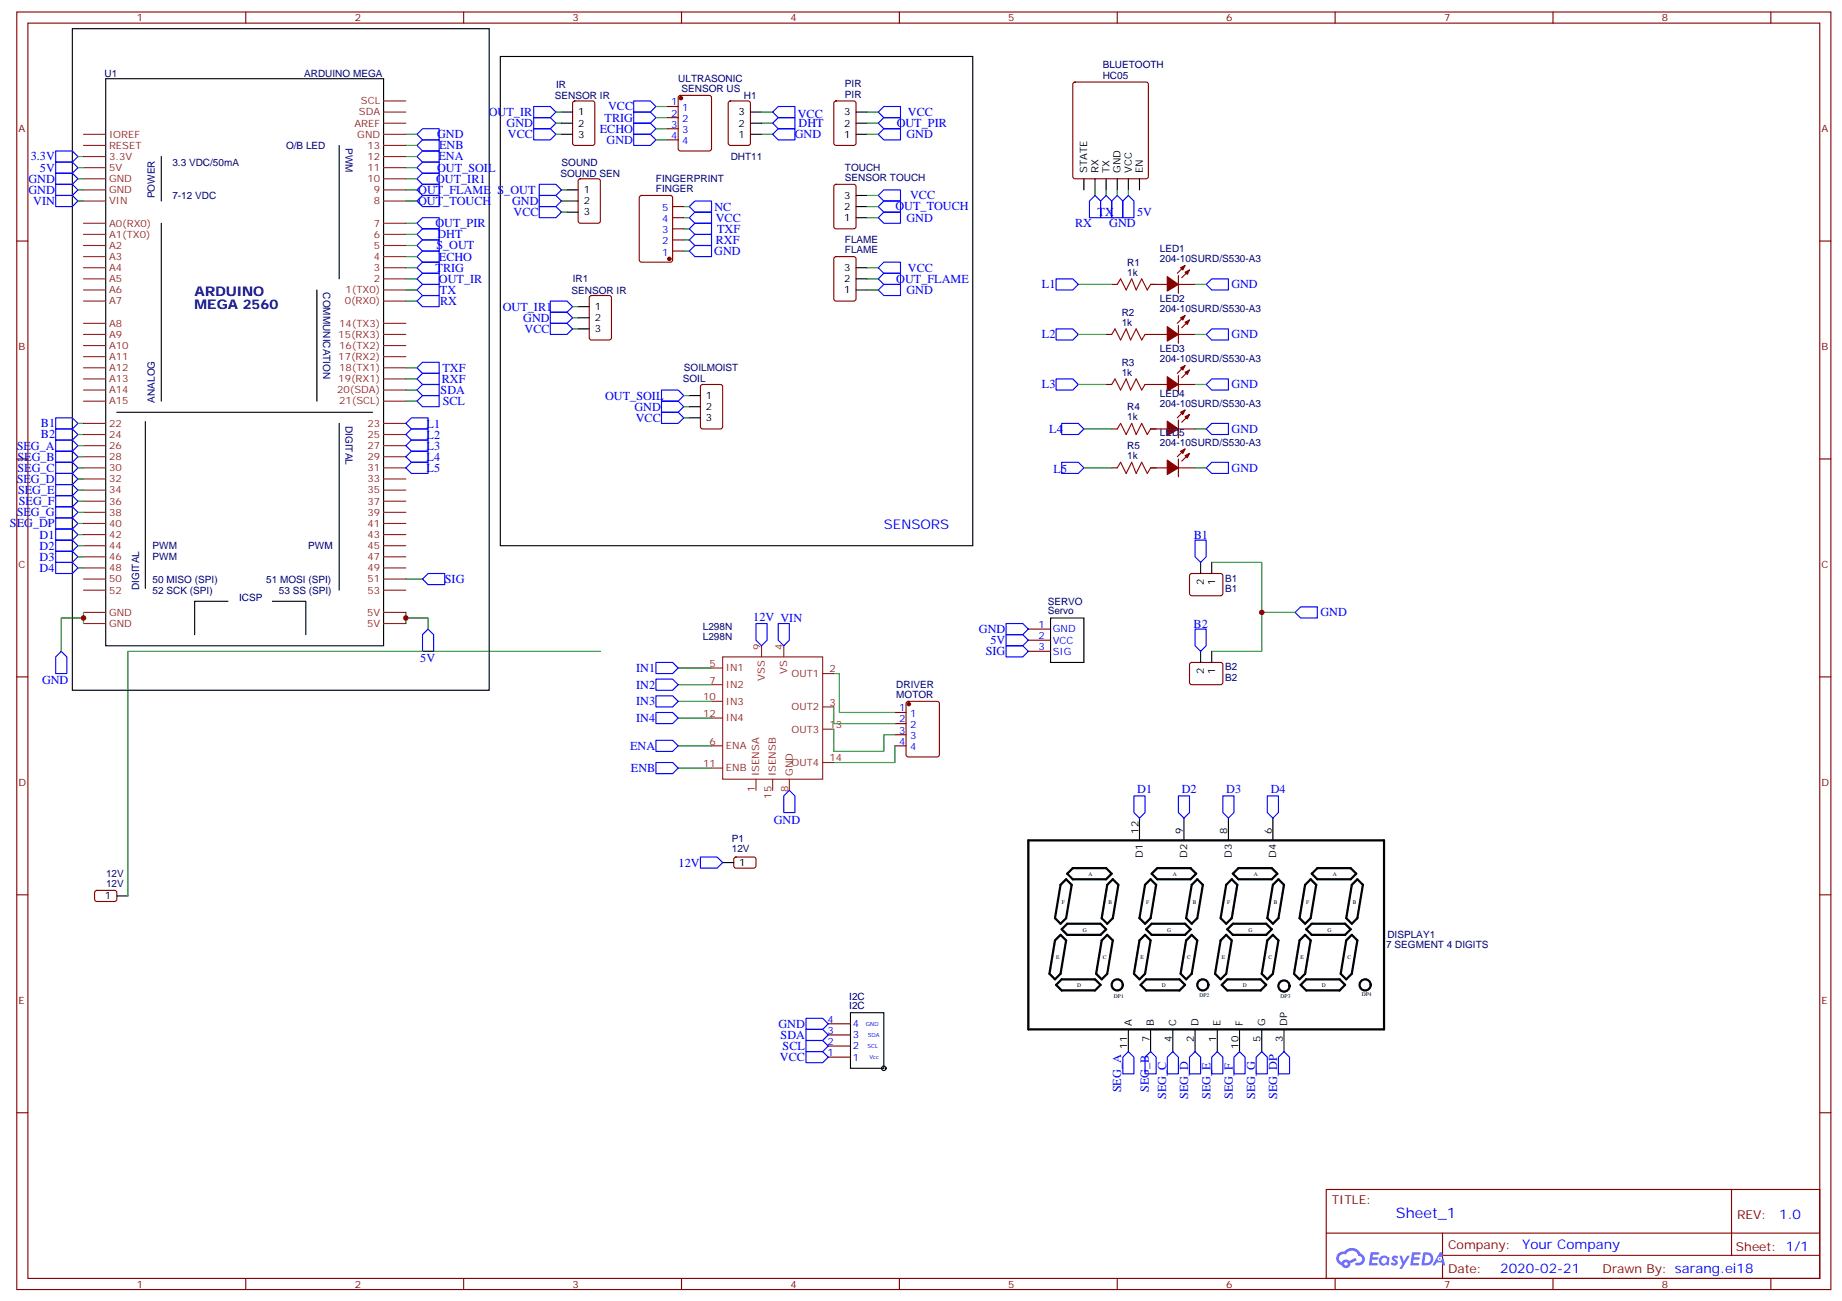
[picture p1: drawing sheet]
<svg xmlns="http://www.w3.org/2000/svg" width="585mm" height="413mm" viewBox="0 0 585 413" stroke-linecap="round" stroke-linejoin="round" font-family="sans-serif">
<path d="M23 9.1h132.3v209.9h-132.3zM158.8 17.9h149.9v155.2h-149.9z" fill="none" stroke="#000" stroke-width=".35"/>
<g fill="none" stroke="#870000" stroke-width=".35">
<path d="M5.3 3.8h575.8v405.4h-575.8zM8.9 7.3h568.6v398.3h-568.6zM78 3.8v3.5M147.1 3.8v3.5M216.3 3.8v3.5M285.4 3.8v3.5M354.6 3.8v3.5M423.7 3.8v3.5M492.9 3.8v3.5M562 3.8v3.5M5.3 76.5h3.6M577.5 76.5h3.6"/>
<path d="M5.3 145.6h3.6M577.5 145.6h3.6M5.3 214.8h3.6M577.5 214.8h3.6M5.3 283.9h3.6M577.5 283.9h3.6M5.3 353.1h3.6M577.5 353.1h3.6M420.9 377.4h156.6v28.2h-156.6zM549.5 377.4v20.9M420.9 391.2h156.5M457.8 398.3h119.6"/>
<path d="M457.8 391.2v14.2M78 405.6v3.6M147.1 405.6v3.6M216.3 405.6v3.6M285.4 405.6v3.6M354.6 405.6v3.6M423.7 405.6v3.6M492.9 405.6v3.6M562 405.6v3.6"/>
</g>
<g fill="#5487ff">
<path d="M442 398.6a1.22 1.22 0 0 1 1.7 .2l-.4 .6a.47 .47 0 0 0-.3-.4 .47 .47 0 0 0-.5 .2l.2 .2a1.14 1.14 0 0 1 .7 1.8 1.14 1.14 0 0 1-1.9 0l-.2-.2 .5-.6 .7 .5a.29 .29 0 0 0 .4-.3 .29 .29 0 0 0-.3-.3 1.04 1.04 0 0 1-.6-1.7z"/>
<path d="M435 397.3h2.4l.3 .2-.1 .5-1.9 .1-.1 .8h1.5l.4 .4-.4 .4h-1.6l-.2 1.1h1.8l.1 .3-.1 .3-2.7 .1z"/>
<path d="M448.2 397.3l2.6 .2-.1 .5-1.8 .1-.1 .8h1.5l.3 .4-.4 .4h-1.6l-.1 1.1h1.7l.2 .3-.2 .3-2.6 .1z"/>
<path d="M456.9 397.3h.7l.3 1.3-.6 .3a.69 .69 0 0 0-1 .3 .69 .69 0 0 0 .5 .9 .69 .69 0 0 0 .8-.6l.5-.2 .6 2.2h-.8l-.2-.9h-1.8l-.4 .9h-.9z"/>
<path d="M444.1 398.4h.8l.6 1.8 1.1-1.8h.9l-2.5 4.2h-.9l.9-1.5z"/>
<path d="M451.7 397.3l-.6 4.2h1.3a2.11 2.11 0 0 0 2.5-2.1 2.11 2.11 0 0 0-2.5-2.1zM452.4 398.1a1.43 1.43 0 0 1 1.6 1.6 1.43 1.43 0 0 1-2 1.1z"/>
<path d="M438 399a1.54 1.54 0 0 0-.1 2.1 1.54 1.54 0 0 0 2.2 .1l.6 .3 .3-2.3-.6-.3a1.49 1.49 0 0 0-2.4 .1zM438.3 400a.94 .94 0 0 1 1.8 0 .94 .94 0 0 1-1.8 0z"/>
<path d="M424.7 397.7a2.18 2.18 0 0 0 1.1 3.7 1.44 1.44 0 0 0 1.6 .9 1.44 1.44 0 0 0 1.2-1.4l2-1-.5-.8-1.9 1a1.47 1.47 0 0 0-2.4 .4 1.39 1.39 0 0 1-.7-1.9 1.39 1.39 0 0 1 2-.5 2.12 2.12 0 0 1 2.2-1.3 2.12 2.12 0 0 1 1.9 1.7 1.14 1.14 0 0 1 1.1 1.4 1.14 1.14 0 0 1-1.7 .7 .43 .43 0 0 0-.5 .4 .43 .43 0 0 0 .4 .5 1.98 1.98 0 0 0 2.5-1.2 1.98 1.98 0 0 0-1.2-2.6 3.1 3.1 0 0 0-5.3-.6l-.9 .1zM426.6 401a.55 .55 0 0 1 1.1 0 .55 .55 0 0 1-1.1 0z"/>
<circle cx="456.9" cy="399.4" r=".26"/>
</g>
<g fill="none" stroke="#000" stroke-width=".35">
<path d="M33.5 25h88.2v179.9h-88.2zM178.2 35.6h3.5M178.2 39.1h3.5M238.2 35.6h3.5M238.2 39.1h3.5M271.7 35.6h3.5M271.7 39.1h3.5M51.2 49.7v14.1M107.6 46.1v42.4M178.2 42.6h3.5M238.2 42.6h3.5M271.7 42.6h3.5"/>
<path d="M344 56.7v3.6M347.5 56.7v3.6M351 56.7v3.6M354.6 56.7v3.6M358.1 56.7v3.6M361.6 56.7v3.6M51.2 70.8v56.5M180 67.3h3.5M180 60.3h3.5M180 63.8h3.5M271.7 62h3.5M271.7 69.1h3.5"/>
<path d="M271.7 65.5h3.5M100.6 92v35.3M183.5 97.3h3.5M271.7 84.9h3.5M271.7 92h3.5M271.7 88.5h3.5M183.5 104.4h3.5M183.5 100.8h3.5M37.1 130.8h81.1M46.1 133.8v52.9M107.6 134.3v53M218.8 132.6h3.5"/>
<path d="M218.8 125.5h3.5M218.8 129h3.5M381 178.4v3.6M384.6 178.4v3.6M72.4 190.8h-10.6v10.6M86.5 190.8h10.5v10.6M333.4 196.1h10.6v14.1h-10.6zM381 206.7v3.5M384.6 206.7v3.5M361.6 259.6v7M375.7 259.6v7M389.9 259.6v7"/>
<path d="M404 259.6v7M229.3 273.7h3.6M37.1 284.3h3.5M269.9 321.3h10.6v17.6h-10.6zM358.1 326.6v7.1M365.2 326.6v7.1M372.2 326.6v7.1M379.3 326.6v7.1M386.3 326.6v7.1M393.4 326.6v7.1M400.4 326.6v7.1M407.5 326.6v7.1"/>
<circle cx="280.5" cy="338.9" r=".71"/>
</g>
<g fill="none" stroke="#8c2424" stroke-width=".35">
<path d="M121.7 39.1h7.1M121.7 35.6h7.1M121.7 32h7.1M26.5 53.2h7M26.5 46.1h7M26.5 56.7h7M26.5 49.7h7M26.5 42.6h7M121.7 53.2h7.1M121.7 46.1h7.1M121.7 56.7h7.1M121.7 49.7h7.1"/>
<path d="M121.7 42.6h7.1M26.5 70.8h7M26.5 74.4h7M26.5 77.9h7M26.5 63.8h7M26.5 60.3h7M121.7 70.8h7.1M121.7 74.4h7.1M121.7 77.9h7.1M121.7 63.8h7.1M121.7 60.3h7.1M26.5 81.4h7"/>
<path d="M26.5 84.9h7M26.5 88.5h7M26.5 92h7M26.5 95.5h7M121.7 81.4h7.1M121.7 84.9h7.1M121.7 88.5h7.1M121.7 92h7.1M121.7 95.5h7.1M26.5 102.6h7M26.5 106.1h7M26.5 109.6h7"/>
<path d="M26.5 113.2h7M26.5 116.7h7M121.7 102.6h7.1M121.7 106.1h7.1M121.7 109.6h7.1M121.7 113.2h7.1M121.7 116.7h7.1M26.5 120.2h7M26.5 123.8h7M26.5 127.3h7M26.5 134.3h7M26.5 137.9h7"/>
<path d="M121.7 120.2h7.1M121.7 123.8h7.1M121.7 127.3h7.1M121.7 134.3h7.1M121.7 137.9h7.1M26.5 141.4h7M26.5 144.9h7M26.5 148.4h7M26.5 152h7M26.5 155.5h7M26.5 159h7M121.7 141.4h7.1"/>
<path d="M121.7 144.9h7.1M121.7 148.4h7.1M121.7 152h7.1M121.7 155.5h7.1M121.7 159h7.1M26.5 162.6h7M26.5 166.1h7M26.5 169.6h7M26.5 173.1h7M26.5 176.7h7M121.7 162.6h7.1M121.7 166.1h7.1"/>
<path d="M121.7 169.6h7.1M121.7 173.1h7.1M121.7 176.7h7.1M26.5 194.3h7M26.5 180.2h7M26.5 197.8h7M26.5 187.3h7M26.5 183.7h7M121.7 194.3h7.1M121.7 180.2h7.1M121.7 197.8h7.1M121.7 187.3h7.1"/>
<path d="M121.7 183.7h7.1M225.8 211.9h3.5M225.8 217.2h3.5M229.3 208.4h31.8v38.8h-31.8zM241.7 204.9v3.5M248.7 204.9v3.5M261.1 213.7h3.5M225.8 236.6h3.5M225.8 222.5h3.5M225.8 227.8h3.5M261.1 224.3h3.5M261.1 231.4h3.5"/>
<path d="M225.8 243.7h3.5M239.9 247.2v3.6M245.2 247.2v3.6M250.5 247.2v3.6M261.1 241.9h3.5"/>
</g>
<g fill="none" stroke="#870000" stroke-width=".35">
<path d="M182 32.2l.4-.2h5.7l.6 .5 .1 12.9-.5 .7h-5.9l-.6-.4-.1-13zM211.7 33.8h3.5M211.7 37.3h3.5M215.5 30.5l.4-.2h9.2l.7 .4v16.5l-.4 .7h-9.5l-.6-.5-.1-16.4zM231.3 32.2l.5-.2h5.7l.6 .5 .1 12.9-.5 .7h-5.9l-.6-.4-.1-13zM264.9 32.2l.4-.2h5.7l.6 .5 .1 12.9-.5 .7h-5.9l-.6-.4-.1-13zM340.7 26.2l.5-.2h22.5l.5 .2 .3 .5v29.3l-.3 .5-.5 .2h-22.5l-.5-.2-.2-.5v-29.3zM183.7 56.9l.5-.2h5.6l.7 .5v12.9l-.4 .7h-5.9l-.7-.4v-13zM211.7 40.9h3.5M211.7 44.4h3.5M264.9 58.7l.4-.2h5.7l.6 .4 .1 13-.5 .6-5.9 .1-.6-.5-.1-12.9zM203.1 62.2l.5-.2h9.2l.6 .4 .1 20.1-.5 .6-9.4 .1-.7-.5v-20z"/>
<path d="M213.5 79.7h3.5M213.5 76.1h3.5M213.5 72.6h3.5M213.5 69.1h3.5M213.5 65.5h3.5M187.2 94l.5-.2h5.7l.6 .4 .1 13-.5 .6-5.9 .1-.6-.5-.1-12.9zM264.9 81.6l.4-.2h5.7l.6 .5 .1 12.9-.5 .7h-5.9l-.6-.4-.1-13zM352.8 90.2h1.8M365.2 90.2h5.3M374 87.4v5.7M374 90.2h5.3M376.1 84.2l-2.5 2.5"/>
<path d="M377.5 85.7l-2.5 2.4M351 106.1h1.8M363.4 106.1h7.1M374 103.3v5.6M374 119.2v5.6M374 106.1h5.3M376.1 100.1l-2.5 2.5M376.1 116l-2.5 2.5M377.5 101.5l-2.5 2.5M377.5 117.4l-2.5 2.5M222.5 122.2l.5-.2h5.6l.7 .4v13l-.4 .6-5.9 .1-.7-.5v-12.9zM351 122h1.8"/>
<path d="M352.8 136.1h1.8M363.4 122h7.1M365.2 136.1h5.3M374 133.3v5.6M374 122h5.3M374 136.1h5.3M376.1 130.1l-2.5 2.5M377.5 131.5l-2.5 2.5M352.8 148.4h1.8M365.2 148.4h5.3M374 145.6v5.7M374 148.4h5.3"/>
<path d="M376.1 142.5l-2.5 2.4M377.5 143.9l-2.5 2.4M326.4 199.6h7M377.7 182.2l.5-.2h9.5l.4 .7-.1 5.9-.6 .4h-9.5l-.4-.7v-5.6zM326.4 203.1h7M326.4 206.7h7M377.7 210.4l.5-.2h9.5l.4 .7-.1 5.9-.6 .4h-9.5l-.4-.7v-5.6zM284 226.1h3.5M284 229.6h3.5M284 233.1h3.5M284 236.6h3.5M287.8 222.7l.5-.2h9.1l.7 .5v16.5l-.4 .6-9.4 .1-.7-.5-.1-16.5z"/>
<path d="M233.1 272.1l.5-.2 5.9 .1 .4 .6v2.4l-.7 .4h-5.9l-.4-.7v-2.1zM30.3 282.7l.4-.2 5.9 .1 .5 .6-.1 2.4-.6 .4h-5.9l-.5-.7v-2.1zM262.9 335.4h7M262.9 331.9h7M262.9 328.4h7M262.9 324.8h7"/>
</g>
<g fill="#870000" stroke="#870000" stroke-width=".35">
<path d="M376.1 86.4l1.4-.7-.7 1.4z"/>
<path d="M374.7 84.9l1.4-.7-.7 1.5z"/>
<path d="M370.5 87.8l3.5 2.4-3.5 2.2z"/>
<path d="M376.1 102.2l1.4-.7-.7 1.4z"/>
<path d="M374.7 100.8l1.4-.7-.7 1.4z"/>
<path d="M370.5 103.6l3.5 2.5-3.5 2.1z"/>
<path d="M376.1 118.1l1.4-.7-.7 1.4z"/>
<path d="M374.7 116.7l1.4-.7-.7 1.4z"/>
<path d="M370.5 119.5l3.5 2.5-3.5 2.1z"/>
<path d="M376.1 132.2l1.4-.7-.7 1.4z"/>
<path d="M374.7 130.8l1.4-.7-.7 1.4z"/>
<path d="M370.5 133.6l3.5 2.5-3.5 2.1z"/>
<path d="M376.1 144.6l1.4-.7-.7 1.4z"/>
<path d="M374.7 143.2l1.4-.7-.7 1.4z"/>
<path d="M370.5 146l3.5 2.4-3.5 2.2z"/>
<circle cx="216.1" cy="31.2" r=".53"/>
<circle cx="212.4" cy="82.1" r=".53"/>
<circle cx="288.4" cy="223.4" r=".53"/>
</g>
<path d="M354.6 90.2l1-1.7 1.8 3.5 1.8-3.5 1.4 3.5 1.7-3.5 1.8 3.5 1.1-1.8M352.8 106.1l1.1-1.7 1.7 3.5 1.8-3.5 1.4 3.5 1.8-3.5 1.7 3.5 1.1-1.8M352.8 122l1.1-1.8 1.7 3.6 1.8-3.6 1.4 3.6 1.8-3.6 1.7 3.6 1.1-1.8M354.6 136.1l1-1.8 1.8 3.6 1.8-3.6 1.4 3.6 1.7-3.6 1.8 3.6 1.1-1.8M354.6 148.4l1-1.7 1.8 3.5 1.8-3.5 1.4 3.5 1.7-3.5 1.8 3.5 1.1-1.8" fill="none" stroke="#a10000" stroke-width=".35"/>
<path d="M439.2 266.6v60zM326.4 266.6h112.8zM326.4 266.6v60zM326.4 326.6h112.8z" fill="#000" stroke="#000" stroke-width=".71"/>
<g fill="none" stroke="#000" stroke-width=".71">
<path d="M338.3 279l1.8 1.7-1.8 10.6-1.7 1.8-1.8-1.8 1.8-10.6zM338.7 277.2l1.8-1.8h10.5l1.8 1.8-1.8 1.8h-10.5zM353.2 279l1.7 1.7-1.7 10.6-1.8 1.8-1.8-1.8 1.8-10.6zM365.2 279l1.7 1.7-1.7 10.6-1.8 1.8-1.8-1.8 1.8-10.6zM365.5 277.2l1.8-1.8h10.6l1.7 1.8-1.7 1.8h-10.6zM380 279l1.7 1.7-1.7 10.6-1.8 1.8-1.8-1.8 1.8-10.6zM390.9 279l1.8 1.7-1.8 10.6-1.8 1.8-1.7-1.8 1.7-10.6zM391.3 277.2l1.7-1.8h10.6l1.8 1.8-1.8 1.8h-10.6zM405.7 279l1.8 1.7-1.8 10.6-1.7 1.8-1.8-1.8 1.8-10.6zM416 279l1.7 1.7-1.7 10.6-1.8 1.8-1.8-1.8 1.8-10.6zM416.3 277.2l1.8-1.8h10.6l1.7 1.8-1.7 1.8h-10.6zM430.8 279l1.7 1.7-1.7 10.6-1.8 1.8-1.8-1.8 1.8-10.6z"/>
<path d="M336.6 296.6l1.7 1.8-1.7 10.6-1.8 1.7-1.7-1.7 1.7-10.6zM336.9 294.9l1.8-1.8h10.6l1.7 1.8-1.7 1.7h-10.6zM351.4 296.6l1.8 1.8-1.8 10.6-1.8 1.7-1.7-1.7 1.7-10.6zM363.4 296.6l1.8 1.8-1.8 10.6-1.8 1.7-1.7-1.7 1.7-10.6zM363.7 294.9l1.8-1.8h10.6l1.8 1.8-1.8 1.7h-10.6zM378.2 296.6l1.8 1.8-1.8 10.6-1.8 1.7-1.7-1.7 1.7-10.6zM389.1 296.6l1.8 1.8-1.8 10.6-1.7 1.7-1.8-1.7 1.8-10.6zM389.5 294.9l1.8-1.8h10.5l1.8 1.8-1.8 1.7h-10.5zM404 296.6l1.7 1.8-1.7 10.6-1.8 1.7-1.8-1.7 1.8-10.6zM414.2 296.6l1.8 1.8-1.8 10.6-1.8 1.7-1.7-1.7 1.7-10.6zM414.5 294.9l1.8-1.8h10.6l1.8 1.8-1.8 1.7h-10.6zM429 296.6l1.8 1.8-1.8 10.6-1.8 1.7-1.7-1.7 1.7-10.6z"/>
<path d="M335.2 312.5l1.7-1.8h10.6l1.8 1.8-1.8 1.8h-10.6zM362 312.5l1.7-1.8h10.6l1.8 1.8-1.8 1.8h-10.6zM389.5 310.7h10.6l1.7 1.8-1.7 1.8h-10.6l-1.8-1.8zM414.5 310.7h10.6l1.8 1.8-1.8 1.8h-10.6l-1.7-1.8z"/>
<circle cx="354.6" cy="312.5" r="1.76"/>
<circle cx="381.7" cy="312.5" r="1.76"/>
<circle cx="407.5" cy="312.8" r="1.76"/>
<circle cx="433.2" cy="312.5" r="1.76"/>
</g>
<g fill="none" stroke="#00f" stroke-width=".35">
<path d="M169.4 33.8h5.3l1.7 1.8-1.7 1.7h-5.3zM169.4 37.3h5.3l1.7 1.8-1.7 1.8h-5.3zM201.1 32h5.3l1.8 1.8-1.8 1.8h-5.3zM201.1 35.6h5.3l1.8 1.7-1.8 1.8h-5.3zM201.1 39.1h5.3l1.8 1.8-1.8 1.7h-5.3zM245.2 35.6l1.8-1.8h5.3v3.5h-5.3zM245.2 39.1l1.8-1.8h5.3v3.6h-5.3zM280.5 33.8h5.3v3.5h-5.3l-1.8-1.7zM280.5 37.3h5.3v3.6h-5.3l-1.8-1.8zM17.7 51.4h5.3l1.7 1.8-1.7 1.8h-5.3zM17.7 55h5.3l1.7 1.7-1.7 1.8h-5.3zM17.7 58.5h5.3l1.7 1.8-1.7 1.7h-5.3z"/>
<path d="M17.7 47.9h5.3l1.7 1.8-1.7 1.7h-5.3zM132.3 49.7l1.8-1.8h5.3v3.5h-5.3zM134.1 58.5h5.3v3.5h-5.3l-1.8-1.7zM134.1 55h5.3v3.5h-5.3l-1.8-1.8zM134.1 51.4h5.3v3.6h-5.3l-1.8-1.8zM134.1 44.4h5.3v3.5h-5.3l-1.8-1.8zM134.1 40.9h5.3v3.5h-5.3l-1.8-1.8zM169.4 40.9h5.3l1.7 1.7-1.7 1.8h-5.3zM171.1 58.5h5.3l1.8 1.8-1.8 1.7h-5.3zM201.1 42.6h5.3l1.8 1.8-1.8 1.7h-5.3zM245.2 42.6l1.8-1.7h5.3v3.5h-5.3zM280.5 40.9h5.3v3.5h-5.3l-1.8-1.8z"/>
<path d="M17.7 62h5.3l1.7 1.8-1.7 1.7h-5.3zM132.3 74.4l1.8-1.8h5.3v3.5h-5.3zM132.3 70.8l1.8-1.7h5.3v3.5h-5.3zM132.3 63.8l1.8-1.8h5.3v3.5h-5.3zM134.1 79.7h5.3v3.5h-5.3l-1.8-1.8zM134.1 76.1h5.3v3.6h-5.3l-1.8-1.8zM171.1 65.5h5.3l1.8 1.8-1.8 1.8h-5.3zM171.1 62h5.3l1.8 1.8-1.8 1.7h-5.3zM218.8 65.5l1.7-1.7h5.3v3.5h-5.3zM218.8 72.6l1.7-1.8h5.3v3.6h-5.3zM218.8 79.7l1.7-1.8h5.3v3.5h-5.3zM220.5 67.3h5.3v3.5h-5.3l-1.7-1.7z"/>
<path d="M220.5 74.4h5.3v3.5h-5.3l-1.7-1.8zM280.5 67.3h5.3v3.5h-5.3l-1.8-1.7zM280.5 63.8h5.3v3.5h-5.3l-1.8-1.8zM280.5 60.3h5.3v3.5h-5.3l-1.8-1.8zM347.5 62l1.8 1.8v5.3h-3.5v-5.3zM351 62l1.8 1.8v5.3h-3.5v-5.3zM354.6 62l1.7 1.8v5.3h-3.5v-5.3zM356.3 63.8l1.8-1.8 1.8 1.8v5.3h-3.6zM134.1 93.8h5.3v3.5h-5.3l-1.8-1.8zM134.1 90.2h5.3v3.6h-5.3l-1.8-1.8zM134.1 86.7h5.3v3.5h-5.3l-1.8-1.7zM134.1 83.2h5.3v3.5h-5.3l-1.8-1.8z"/>
<path d="M174.7 99.1h5.3l1.7 1.7-1.7 1.8h-5.3zM174.7 95.5h5.3l1.7 1.8-1.7 1.8h-5.3zM280.5 83.2h5.3v3.5h-5.3l-1.8-1.8zM280.5 86.7h5.3v3.5h-5.3l-1.8-1.7zM280.5 90.2h5.3v3.6h-5.3l-1.8-1.8zM335.2 88.5h5.3l1.7 1.7-1.7 1.8h-5.3zM382.8 90.2l1.8-1.7h5.3v3.5h-5.3zM134.1 118.5h5.3v3.5h-5.3l-1.8-1.8zM134.1 114.9h5.3v3.6h-5.3l-1.8-1.8zM174.7 102.6h5.3l1.7 1.8-1.7 1.7h-5.3zM335.2 104.4h5.3l1.7 1.7-1.7 1.8h-5.3zM382.8 106.1l1.8-1.7h5.3v3.5h-5.3z"/>
<path d="M17.7 132.6h5.3l1.7 1.7-1.7 1.8h-5.3zM17.7 136.1h5.3l1.7 1.8-1.7 1.7h-5.3zM17.7 139.6h5.3l1.7 1.8-1.7 1.8h-5.3zM128.8 134.3l1.8-1.7h5.3v3.5h-5.3zM128.8 137.9l1.8-1.8h5.3v3.5h-5.3zM132.3 123.8l1.8-1.8h5.3v3.5h-5.3zM134.1 125.5h5.3v3.5h-5.3l-1.8-1.7zM209.9 123.8h5.3l1.8 1.7-1.8 1.8h-5.3zM209.9 127.3h5.3l1.8 1.7-1.8 1.8h-5.3zM209.9 130.8h5.3l1.8 1.8-1.8 1.7h-5.3zM335.2 120.2h5.3l1.7 1.8-1.7 1.8h-5.3zM336.9 134.3h5.3l1.8 1.8-1.8 1.8h-5.3z"/>
<path d="M382.8 122l1.8-1.8h5.3v3.6h-5.3zM382.8 136.1l1.8-1.8h5.3v3.6h-5.3zM17.7 143.2h5.3l1.7 1.7-1.7 1.8h-5.3zM17.7 146.7h5.3l1.7 1.7-1.7 1.8h-5.3zM17.7 150.2h5.3l1.7 1.8-1.7 1.7h-5.3zM17.7 153.7h5.3l1.7 1.8-1.7 1.8h-5.3zM17.7 157.3h5.3l1.7 1.7-1.7 1.8h-5.3zM128.8 141.4l1.8-1.8h5.3v3.6h-5.3zM128.8 144.9l1.8-1.7h5.3v3.5h-5.3zM130.6 146.7h5.3v3.5h-5.3l-1.8-1.8zM336.9 146.7h5.3l1.8 1.7-1.8 1.8h-5.3zM382.8 148.4l1.8-1.7h5.3v3.5h-5.3z"/>
<path d="M17.7 160.8h5.3l1.7 1.8-1.7 1.7h-5.3zM17.7 164.3h5.3l1.7 1.8-1.7 1.8h-5.3zM17.7 167.9h5.3l1.7 1.7-1.7 1.8h-5.3zM17.7 171.4h5.3l1.7 1.7-1.7 1.8h-5.3zM17.7 174.9h5.3l1.7 1.8-1.7 1.7h-5.3zM17.7 178.4h5.3l1.7 1.8-1.7 1.8h-5.3zM379.3 171.4h3.5v5.3l-1.8 1.7-1.7-1.7zM134.1 183.7l1.8-1.7h5.2v3.5h-5.2zM135.9 199.6l1.7 1.8v5.3h-3.5v-5.3zM239.9 197.8h3.6v5.3l-1.8 1.8-1.8-1.8zM247 197.8h3.5v5.3l-1.8 1.8-1.7-1.8zM319.3 197.8h5.3l1.8 1.8-1.8 1.8h-5.3z"/>
<path d="M379.3 199.6h3.5v5.3l-1.8 1.8-1.7-1.8zM411 194.3l1.8-1.8h5.3v3.6h-5.3zM19.4 206.7l1.8 1.7v5.3h-3.5v-5.3zM208.2 210.2h5.3l1.7 1.7-1.7 1.8h-5.3zM208.2 215.5h5.3l1.7 1.7-1.7 1.8h-5.3zM319.3 201.4h5.3l1.8 1.7-1.8 1.8h-5.3zM319.3 204.9h5.3l1.8 1.8-1.8 1.7h-5.3zM208.2 220.8h5.3l1.7 1.7-1.7 1.8h-5.3zM208.2 226.1h5.3l1.7 1.7-1.7 1.8h-5.3zM208.2 234.9h5.3l1.7 1.7-1.7 1.8h-5.3zM208.2 241.9h5.3l1.7 1.8-1.7 1.8h-5.3zM250.5 250.8l1.8 1.7v5.3h-3.6v-5.3z"/>
<path d="M359.9 252.5h3.5v5.3l-1.8 1.8-1.7-1.8zM374 252.5h3.5v5.3l-1.8 1.8-1.7-1.8zM388.1 252.5h3.5v5.3l-1.7 1.8-1.8-1.8zM402.2 252.5h3.5v5.3l-1.7 1.8-1.8-1.8zM222.3 271.9h5.3l1.7 1.8-1.7 1.7h-5.3zM255.8 323.1h5.3l1.8 1.7-1.8 1.8h-5.3zM255.8 326.6h5.3l1.8 1.8-1.8 1.7h-5.3zM255.8 330.1h5.3l1.8 1.8-1.8 1.8h-5.3zM255.8 333.7h5.3l1.8 1.7-1.8 1.8h-5.3zM356.3 335.4l1.8-1.7 1.8 1.7v5.3h-3.6zM365.2 333.7l1.7 1.7v5.3h-3.5v-5.3zM370.5 335.4l1.7-1.7 1.8 1.7v5.3h-3.5z"/>
<path d="M379.3 333.7l1.7 1.7v5.3h-3.5v-5.3zM386.3 333.7l1.8 1.7v5.3h-3.5v-5.3zM391.6 335.4l1.8-1.7 1.7 1.7v5.3h-3.5zM400.4 333.7l1.8 1.7v5.3h-3.5v-5.3zM407.5 333.7l1.8 1.7v5.3h-3.6v-5.3z"/>
</g>
<g fill="none" stroke="#008700" stroke-width=".35">
<path d="M176.4 35.6h1.8M176.4 39.1h1.8M208.2 33.8h3.5M208.2 37.3h3.5M241.7 35.6h3.5M241.7 39.1h3.5M275.2 35.6h3.5M275.2 39.1h3.5M24.7 56.7h1.8M24.7 53.2h1.8M24.7 49.7h1.8M128.8 56.7h3.5"/>
<path d="M128.8 53.2h3.5M128.8 49.7h3.5M128.8 46.1h3.5M128.8 42.6h3.5M176.4 42.6h1.8M208.2 44.4h3.5M208.2 40.9h3.5M241.7 42.6h3.5M275.2 42.6h3.5M24.7 63.8h1.8M24.7 60.3h1.8M128.8 77.9h3.5"/>
<path d="M128.8 74.4h3.5M128.8 70.8h3.5M128.8 63.8h3.5M128.8 60.3h3.5M178.2 63.8h1.8M178.2 60.3h1.8M178.2 67.3h1.8M217 69.1h1.8M217 65.5h1.8M217 72.6h1.8M217 76.1h1.8M217 79.7h1.8"/>
<path d="M275.2 69.1h3.5M275.2 65.5h3.5M275.2 62h3.5M347.5 60.3v1.7M351 60.3v1.7M354.6 60.3v1.7M358.1 60.3v1.7M128.8 92h3.5M128.8 88.5h3.5M128.8 84.9h3.5M128.8 81.4h3.5M128.8 95.5h3.5"/>
<path d="M181.7 97.3h1.8M275.2 92h3.5M275.2 88.5h3.5M275.2 84.9h3.5M342.2 90.2h10.6M379.3 90.2h3.5M128.8 116.7h3.5M181.7 104.4h1.8M181.7 100.8h1.8M342.2 106.1h8.8M379.3 106.1h3.5M24.7 137.9h1.8"/>
<path d="M24.7 134.3h1.8M128.8 120.2h3.5M128.8 123.8h3.5M128.8 127.3h3.5M217 125.5h1.8M217 129h1.8M217 132.6h1.8M342.2 122h8.8M344 136.1h8.8M379.3 136.1h3.5M379.3 122h3.5M24.7 148.4h1.8"/>
<path d="M24.7 159h1.8M24.7 155.5h1.8M24.7 152h1.8M24.7 144.9h1.8M24.7 141.4h1.8M344 148.4h8.8M379.3 148.4h3.5M24.7 176.7h1.8M24.7 173.1h1.8M24.7 169.6h1.8M24.7 166.1h1.8M24.7 162.6h1.8"/>
<path d="M384.6 178.4h15.8v28.3h-15.8M24.7 180.2h1.8M26.5 196.1h-7.1v10.6M26.5 194.3v3.5M128.8 196.1h7.1v3.5M128.8 194.3v3.5M128.8 183.7h5.3M400.4 194.3h10.6M190.5 206.7h-149.9v77.6M215.2 211.9h10.6M215.2 217.2h10.6M264.6 213.7h1.8v12.4h17.6"/>
<path d="M215.2 222.5h10.6M215.2 227.8h10.6M215.2 236.6h10.6M264.6 231.4v7h15.9v-5.3h3.5M264.6 224.3v5.3h19.4M284 236.6v5.3h-19.4M215.2 243.7h10.6"/>
</g>
<g fill="#c00">
<circle cx="26.5" cy="196.1" r=".88"/>
<circle cx="128.8" cy="196.1" r=".88"/>
<circle cx="400.4" cy="194.3" r=".88"/>
</g>
<text font-size="4.6" fill="#00f" x="443" y="386.4">Sheet_1</text>
<g font-size="4.2" fill="#000080">
<text x="61.8" y="93.8">ARDUINO</text>
<text x="61.8" y="98">MEGA 2560</text>
</g>
<g font-size="4.2" fill="#00f">
<text x="280.5" y="167.9">SENSORS</text>
<text x="564.7" y="386.7">1.0</text>
<text x="483.1" y="396.2">Your Company</text>
<text x="476.2" y="404">2020-02-21</text>
</g>
<g font-size="3.9" fill="#00f">
<text x="193" y="35.1">VCC</text>
<text x="155.1" y="36.8">OUT_IR</text>
<text x="160.8" y="40.3">GND</text>
<text x="191.9" y="38.6">TRIG</text>
<text x="253.2" y="37.3">VCC</text>
<text x="253.5" y="40.3">DHT</text>
<text x="284.6" y="40.3">OUT_PIR</text>
<text x="288.1" y="36.8">VCC</text>
<text x="138.7" y="43.9">GND</text>
<text x="139.4" y="47.4">ENB</text>
<text x="161.2" y="43.9">VCC</text>
<text x="190.4" y="42.1">ECHO</text>
<text x="192.5" y="45.6">GND</text>
<text x="252.2" y="43.9">GND</text>
<text x="287.7" y="43.9">GND</text>
<text x="9.8" y="50.9">3.3V</text>
<text x="139.1" y="50.9">ENA</text>
<text x="9" y="58">GND</text>
<text x="12.7" y="54.5">5V</text>
<text x="138.4" y="58">OUT_IR1</text>
<text x="138.7" y="54.4">OUT_SOIL</text>
<text x="9" y="61.5">GND</text>
<text x="10.6" y="65">VIN</text>
<text x="132.7" y="65">OUT_TOUCH</text>
<text x="132.7" y="61.5">OUT_FLAME</text>
<text x="157.9" y="61.5">S_OUT</text>
<text x="162.5" y="65">GND</text>
<text x="288.8" y="63.3">VCC</text>
<text x="163" y="68.6">VCC</text>
<text x="226.7" y="66.8">NC</text>
<text x="227.2" y="70.3">VCC</text>
<text x="284.2" y="66.8">OUT_TOUCH</text>
<text x="287.7" y="70.3">GND</text>
<text x="348.3" y="68.5">TX</text>
<text x="360.9" y="68.5">5V</text>
<text x="138.2" y="72.1">OUT_PIR</text>
<text x="138.8" y="75.6">DHT</text>
<text x="227.2" y="77.4">RXF</text>
<text x="227.6" y="73.9">TXF</text>
<text x="341.2" y="72.1">RX</text>
<text x="352" y="72.1">GND</text>
<text x="138.5" y="79.1">S_OUT</text>
<text x="139.3" y="82.7">ECHO</text>
<text x="226.7" y="81">GND</text>
<text x="138.2" y="86.2">TRIG</text>
<text x="139.3" y="89.7">OUT_IR</text>
<text x="284.4" y="89.7">OUT_FLAME</text>
<text x="288.1" y="86.2">VCC</text>
<text x="139.6" y="93.2">TX</text>
<text x="287.7" y="93.3">GND</text>
<text x="330.7" y="91.5">L1</text>
<text x="390.8" y="91.5">GND</text>
<text x="139.7" y="96.8">RX</text>
<text x="159.6" y="98.6">OUT_IR1</text>
<text x="166" y="102.1">GND</text>
<text x="166.5" y="105.6">VCC</text>
<text x="330.7" y="107.4">L2</text>
<text x="390.8" y="107.4">GND</text>
<text x="140.4" y="118">TXF</text>
<text x="139.8" y="125">SDA</text>
<text x="140.2" y="121.5">RXF</text>
<text x="330.7" y="123.2">L3</text>
<text x="390.8" y="123.2">GND</text>
<text x="140.5" y="128.5">SCL</text>
<text x="192" y="126.8">OUT_SOIL</text>
<text x="201.3" y="130.3">GND</text>
<text x="13" y="135.6">B1</text>
<text x="135.4" y="135.6">L1</text>
<text x="201.8" y="133.8">VCC</text>
<text x="333" y="137.3">L4</text>
<text x="390.8" y="137.3">GND</text>
<text x="5.3" y="142.7">SEG_A</text>
<text x="13" y="139.1">B2</text>
<text x="135.4" y="139.2">L2</text>
<text x="135.4" y="142.7">L3</text>
<text x="5.5" y="146.2">SEG_B</text>
<text x="5.5" y="149.7">SEG_C</text>
<text x="135.4" y="146.2">L4</text>
<text x="135.4" y="149.8">L5</text>
<text x="390.8" y="149.7">GND</text>
<text x="5.3" y="153.2">SEG_D</text>
<text x="334.4" y="150.2">L5</text>
<text x="5.7" y="156.8">SEG_E</text>
<text x="6" y="160.3">SEG_F</text>
<text x="3.2" y="167.3">SEG_DP</text>
<text x="5.3" y="163.8">SEG_G</text>
<text x="12.6" y="170.9">D1</text>
<text x="378.9" y="170.9">B1</text>
<text x="12.6" y="174.4">D2</text>
<text x="12.6" y="177.9">D3</text>
<text x="12.6" y="181.5">D4</text>
<text x="141.2" y="185">SIG</text>
<text x="239.1" y="196.9">12V VIN</text>
<text x="419" y="195.6">GND</text>
<text x="310.7" y="200.9">GND</text>
<text x="378.8" y="199.1">B2</text>
<text x="312.9" y="207.9">SIG</text>
<text x="314.3" y="204.4">5V</text>
<text x="133.4" y="210.1">5V</text>
<text x="201.9" y="213.3">IN1</text>
<text x="13.3" y="217.2">GND</text>
<text x="201.9" y="218.5">IN2</text>
<text x="201.9" y="223.8">IN3</text>
<text x="201.9" y="229.1">IN4</text>
<text x="200" y="237.9">ENA</text>
<text x="200.2" y="245">ENB</text>
<text x="360.9" y="251.6">D1</text>
<text x="375.1" y="251.6">D2</text>
<text x="389.2" y="251.6">D3</text>
<text x="403.3" y="251.6">D4</text>
<text x="245.6" y="261.3">GND</text>
<text x="215.4" y="274.9">12V</text>
<text x="247.1" y="326.1">GND</text>
<text x="247.7" y="329.6">SDA</text>
<text x="248.4" y="333.2">SCL</text>
<text x="247.5" y="336.7">VCC</text>
<text x="355.8" y="346.6" transform="rotate(-90 355.8 346.6)">SEG_A</text>
<text x="364.7" y="346.5" transform="rotate(-90 364.7 346.5)">SEG_B</text>
<text x="370.1" y="348.8" transform="rotate(-90 370.1 348.8)">SEG_C</text>
<text x="377.1" y="348.8" transform="rotate(-90 377.1 348.8)">SEG_D</text>
<text x="384.2" y="348.8" transform="rotate(-90 384.2 348.8)">SEG_E</text>
<text x="391.2" y="348.8" transform="rotate(-90 391.2 348.8)">SEG_F</text>
<text x="398.3" y="348.8" transform="rotate(-90 398.3 348.8)">SEG_G</text>
<text x="405.4" y="348.8" transform="rotate(-90 405.4 348.8)">SEG_DP</text>
</g>
<g font-size="3.9" fill="#800">
<text x="422.7" y="382">TITLE:</text>
<text x="551.3" y="386.7">REV:</text>
<text x="459.6" y="396.2">Company:</text>
<text x="550.9" y="396.8">Sheet: 1/1</text>
<text x="459.6" y="403.9">Date:</text>
<text x="508.6" y="403.9">Drawn By: sarang.ei18</text>
</g>
<g font-size="3.2" fill="#800">
<text x="43.4" y="6.8">1</text>
<text x="112.6" y="6.8">2</text>
<text x="181.7" y="6.8">3</text>
<text x="250.9" y="6.8">4</text>
<text x="320" y="6.8">5</text>
<text x="389.1" y="6.8">6</text>
<text x="458.3" y="6.8">7</text>
<text x="527.4" y="6.8">8</text>
<text x="5.9" y="41.9">A</text>
<text x="578.1" y="41.9">A</text>
<text x="5.9" y="111.1">B</text>
<text x="578.1" y="111.1">B</text>
<text x="5.9" y="180.2">C</text>
<text x="578.1" y="180.2">C</text>
<text x="5.9" y="249.3">D</text>
<text x="578.1" y="249.3">D</text>
<text x="5.9" y="318.5">E</text>
<text x="578.1" y="318.5">E</text>
<text x="43.4" y="408.6">1</text>
<text x="112.6" y="408.6">2</text>
<text x="181.7" y="408.6">3</text>
<text x="250.9" y="408.6">4</text>
<text x="320" y="408.6">5</text>
<text x="389.1" y="408.6">6</text>
<text x="458.3" y="408.6">7</text>
<text x="527.4" y="408.6">8</text>
</g>
<g font-size="3.2" fill="#000080">
<text x="350" y="21.6">BLUETOOTH</text>
<text x="33.2" y="24.4">U1</text>
<text x="96.5" y="24.4">ARDUINO MEGA</text>
<text x="176.5" y="27.9">IR</text>
<text x="215.3" y="26.1">ULTRASONIC</text>
<text x="216.3" y="29.1">SENSOR US</text>
<text x="268.2" y="27.7">PIR</text>
<text x="350" y="25">HC05</text>
<text x="176.1" y="31.4">SENSOR IR</text>
<text x="236.1" y="31.3">H1</text>
<text x="268.2" y="31">PIR</text>
<text x="90.8" y="47.3">O/B LED</text>
<text x="109.7" y="46.9" transform="rotate(90 109.7 46.9)">PWM</text>
<text x="54.7" y="52.7">3.3 VDC/50mA</text>
<text x="178.2" y="52.6">SOUND</text>
<text x="231.9" y="50.7">DHT11</text>
<text x="177.9" y="56.1">SOUND SEN</text>
<text x="208.2" y="57.8">FINGERPRINT</text>
<text x="268.2" y="57.4">SENSOR TOUCH</text>
<text x="268.2" y="54.2">TOUCH</text>
<text x="49.2" y="62.9" transform="rotate(-90 49.2 62.9)">POWER</text>
<text x="54.7" y="63.3">7-12 VDC</text>
<text x="208.2" y="61">FINGER</text>
<text x="268.2" y="77.1">FLAME</text>
<text x="268.2" y="80.4">FLAME</text>
<text x="368.1" y="83.2">204-10SURD/S530-A3</text>
<text x="368.1" y="80">LED1</text>
<text x="181.8" y="89.6">IR1</text>
<text x="357.8" y="87.4">1k</text>
<text x="357.8" y="84.2">R1</text>
<text x="102.6" y="92.8" transform="rotate(90 102.6 92.8)">COMMUNICATION</text>
<text x="181.4" y="93.1">SENSOR IR</text>
<text x="368.1" y="95.9">LED2</text>
<text x="356" y="100.1">R2</text>
<text x="368.1" y="99.1">204-10SURD/S530-A3</text>
<text x="356" y="103.3">1k</text>
<text x="368.1" y="111.8">LED3</text>
<text x="217" y="117.8">SOILMOIST</text>
<text x="356" y="119.2">1k</text>
<text x="356" y="116">R3</text>
<text x="368.1" y="114.9">204-10SURD/S530-A3</text>
<text x="216.7" y="121.4">SOIL</text>
<text x="368.1" y="125.9">LED4</text>
<text x="49.2" y="127.7" transform="rotate(-90 49.2 127.7)">ANALOG</text>
<text x="357.8" y="130.1">R4</text>
<text x="368.1" y="129">204-10SURD/S530-A3</text>
<text x="109.6" y="135.1" transform="rotate(90 109.6 135.1)">DIGITAL</text>
<text x="357.8" y="133.3">1k</text>
<text x="357.8" y="142.5">R5</text>
<text x="368.1" y="141.4">204-10SURD/S530-A3</text>
<text x="368.1" y="138.2">LED5</text>
<text x="357.8" y="145.6">1k</text>
<text x="48.4" y="174.3">PWM</text>
<text x="48.4" y="177.8">PWM</text>
<text x="97.8" y="174.3">PWM</text>
<text x="48.4" y="184.8">50 MISO (SPI)</text>
<text x="84.5" y="184.8">51 MOSI (SPI)</text>
<text x="388.8" y="184.5">B1</text>
<text x="44.1" y="187.3" transform="rotate(-90 44.1 187.3)">DIGITAL</text>
<text x="48.4" y="188.4">52 SCK (SPI)</text>
<text x="75.9" y="190.8">ICSP</text>
<text x="88.5" y="188.4">53 SS (SPI)</text>
<text x="332.5" y="191.9">SERVO</text>
<text x="388.8" y="187.7">B1</text>
<text x="332.5" y="194.9">Servo</text>
<text x="223" y="203.1">L298N</text>
<text x="223" y="200">L298N</text>
<text x="388.8" y="216">B2</text>
<text x="388.8" y="212.7">B2</text>
<text x="284.5" y="221.5">MOTOR</text>
<text x="284.5" y="218.3">DRIVER</text>
<text x="232.3" y="267.3">P1</text>
<text x="232.3" y="270.4">12V</text>
<text x="33.6" y="281.4">12V</text>
<text x="33.7" y="278.3">12V</text>
<text x="440.3" y="297.7">DISPLAY1</text>
<text x="439.9" y="300.8">7 SEGMENT 4 DIGITS</text>
<text x="269.5" y="317.2">I2C</text>
<text x="269.5" y="320.1">I2C</text>
</g>
<g font-size="3.2" fill="#8d2323">
<text x="114.5" y="33.1">SCL</text>
<text x="112.5" y="40.1">AREF</text>
<text x="113.9" y="36.6">SDA</text>
<text x="34.6" y="47.2">RESET</text>
<text x="34.6" y="43.7">IOREF</text>
<text x="113.4" y="43.7">GND</text>
<text x="116.7" y="47.2">13</text>
<text x="34.6" y="50.7">3.3V</text>
<text x="116.7" y="50.7">12</text>
<text x="34.6" y="54.3">5V</text>
<text x="34.6" y="57.8">GND</text>
<text x="116.7" y="57.8">10</text>
<text x="116.7" y="54.3">11</text>
<text x="34.6" y="61.3">GND</text>
<text x="34.6" y="64.8">VIN</text>
<text x="118.7" y="64.8">8</text>
<text x="118.7" y="61.3">9</text>
<text x="34.6" y="71.9">A0(RX0)</text>
<text x="118.7" y="71.9">7</text>
<text x="34.6" y="75.4">A1(TX0)</text>
<text x="118.7" y="75.4">6</text>
<text x="34.6" y="79">A2</text>
<text x="34.6" y="82.5">A3</text>
<text x="118.7" y="82.5">4</text>
<text x="118.7" y="79">5</text>
<text x="34.6" y="86">A4</text>
<text x="34.6" y="89.5">A5</text>
<text x="118.7" y="89.5">2</text>
<text x="118.7" y="86">3</text>
<text x="34.6" y="93.1">A6</text>
<text x="109.6" y="93.1">1(TX0)</text>
<text x="34.6" y="96.6">A7</text>
<text x="109.4" y="96.6">0(RX0)</text>
<text x="34.6" y="103.6">A8</text>
<text x="34.6" y="107.2">A9</text>
<text x="107.4" y="107.2">15(RX3)</text>
<text x="107.6" y="103.6">14(TX3)</text>
<text x="34.6" y="110.7">A10</text>
<text x="107.6" y="110.7">16(TX2)</text>
<text x="34.6" y="114.2">A11</text>
<text x="34.6" y="117.8">A12</text>
<text x="107.4" y="114.2">17(RX2)</text>
<text x="107.6" y="117.8">18(TX1)</text>
<text x="34.6" y="121.3">A13</text>
<text x="34.6" y="124.8">A14</text>
<text x="107" y="124.8">20(SDA)</text>
<text x="107.4" y="121.3">19(RX1)</text>
<text x="34.6" y="128.3">A15</text>
<text x="107.6" y="128.3">21(SCL)</text>
<text x="34.6" y="135.4">22</text>
<text x="116.7" y="135.4">23</text>
<text x="34.6" y="138.9">24</text>
<text x="34.6" y="142.5">26</text>
<text x="116.7" y="138.9">25</text>
<text x="116.7" y="142.5">27</text>
<text x="34.6" y="146">28</text>
<text x="34.6" y="149.5">30</text>
<text x="116.7" y="146">29</text>
<text x="116.7" y="149.5">31</text>
<text x="34.6" y="153">32</text>
<text x="116.7" y="153">33</text>
<text x="34.6" y="156.6">34</text>
<text x="34.6" y="160.1">36</text>
<text x="116.7" y="156.6">35</text>
<text x="116.7" y="160.1">37</text>
<text x="34.6" y="163.6">38</text>
<text x="34.6" y="167.1">40</text>
<text x="116.7" y="163.6">39</text>
<text x="116.7" y="167.1">41</text>
<text x="34.6" y="170.7">42</text>
<text x="116.7" y="170.7">43</text>
<text x="34.6" y="174.2">44</text>
<text x="34.6" y="177.7">46</text>
<text x="116.7" y="174.2">45</text>
<text x="116.7" y="177.7">47</text>
<text x="34.6" y="181.3">48</text>
<text x="34.6" y="184.8">50</text>
<text x="116.7" y="184.8">51</text>
<text x="116.7" y="181.3">49</text>
<text x="34.6" y="188.3">52</text>
<text x="116.7" y="188.3">53</text>
<text x="34.6" y="195.4">GND</text>
<text x="116.5" y="195.4">5V</text>
<text x="34.6" y="198.9">GND</text>
<text x="116.5" y="198.9">5V</text>
<text x="241.3" y="206.3" transform="rotate(-90 241.3 206.3)">9</text>
<text x="248.4" y="206.3" transform="rotate(-90 248.4 206.3)">4</text>
<text x="225.2" y="211.6">5</text>
<text x="230.4" y="213">IN1</text>
<text x="242.7" y="216" transform="rotate(-90 242.7 216)">VSS</text>
<text x="249.8" y="213.8" transform="rotate(-90 249.8 213.8)">VS</text>
<text x="251.2" y="214.8">OUT1</text>
<text x="263.2" y="213.4">2</text>
<text x="225.2" y="216.9">7</text>
<text x="230.4" y="218.3">IN2</text>
<text x="223.2" y="222.2">10</text>
<text x="223.2" y="227.5">12</text>
<text x="230.4" y="223.6">IN3</text>
<text x="251.2" y="225.4">OUT2</text>
<text x="263.2" y="223.9">3</text>
<text x="230.4" y="228.9">IN4</text>
<text x="251.2" y="232.4">OUT3</text>
<text x="263.2" y="231">13</text>
<text x="225.2" y="236.3">6</text>
<text x="230.4" y="237.7">ENA</text>
<text x="223.2" y="243.3">11</text>
<text x="230.4" y="244.8">ENB</text>
<text x="251.2" y="243">OUT4</text>
<text x="263.2" y="241.6">14</text>
<text x="239.6" y="251.4" transform="rotate(-90 239.6 251.4)">1</text>
<text x="241" y="246.2" transform="rotate(-90 241 246.2)">ISENSA</text>
<text x="246.3" y="246.2" transform="rotate(-90 246.3 246.2)">ISENSB</text>
<text x="250.2" y="251.4" transform="rotate(-90 250.2 251.4)">8</text>
<text x="251.6" y="246.2" transform="rotate(-90 251.6 246.2)">GND</text>
<text x="244.9" y="253.4" transform="rotate(-90 244.9 253.4)">15</text>
</g>
<g font-size="3.2" fill="#00f">
<text x="213" y="33.4">1</text>
<text x="216.5" y="35.2">1</text>
<text x="213" y="37">2</text>
<text x="213" y="40.5">3</text>
<text x="216.5" y="38.7">2</text>
<text x="213" y="44">4</text>
<text x="216.5" y="42.3">3</text>
<text x="216.5" y="45.8">4</text>
<text x="210.1" y="70.5">4</text>
<text x="210.1" y="67">5</text>
<text x="210.1" y="77.5">2</text>
<text x="210.1" y="74">3</text>
<text x="210.1" y="81.1">1</text>
<text x="329.6" y="199.2">1</text>
<text x="329.6" y="202.8">2</text>
<text x="334.1" y="200.7">GND</text>
<text x="329.6" y="206.3">3</text>
<text x="334.1" y="204.2">VCC</text>
<text x="334.1" y="207.7">SIG</text>
<text x="285.4" y="225.7">1</text>
<text x="288.9" y="227.5">1</text>
<text x="285.4" y="229.2">2</text>
<text x="285.4" y="232.8">3</text>
<text x="288.9" y="231">2</text>
<text x="285.4" y="236.3">4</text>
<text x="288.9" y="234.5">3</text>
<text x="288.9" y="238.1">4</text>
<text x="262.6" y="328">3</text>
<text x="262.6" y="324.5">4</text>
<text x="270.6" y="329.4">3</text>
<text x="270.6" y="325.9">4</text>
<text x="262.6" y="335.1">1</text>
<text x="262.6" y="331.5">2</text>
<text x="270.6" y="333">2</text>
<text x="270.6" y="336.5">1</text>
</g>
<g font-size="3.2">
<text x="183.5" y="36.6">1</text>
<text x="183.5" y="40.1">2</text>
<text x="234.4" y="36.6">3</text>
<text x="234.4" y="40.1">2</text>
<text x="267.9" y="36.6">3</text>
<text x="267.9" y="40.1">2</text>
<text x="183.5" y="43.7">3</text>
<text x="234.4" y="43.7">1</text>
<text x="267.9" y="43.7">1</text>
<text x="345.1" y="55" transform="rotate(-90 345.1 55)">STATE</text>
<text x="348.6" y="55" transform="rotate(-90 348.6 55)">RX</text>
<text x="352.1" y="55" transform="rotate(-90 352.1 55)">TX</text>
<text x="355.6" y="55" transform="rotate(-90 355.6 55)">GND</text>
<text x="359.2" y="55" transform="rotate(-90 359.2 55)">VCC</text>
<text x="362.7" y="55" transform="rotate(-90 362.7 55)">EN</text>
<text x="185.2" y="61.3">1</text>
<text x="185.2" y="64.8">2</text>
<text x="267.9" y="63.1">3</text>
<text x="185.2" y="68.4">3</text>
<text x="267.9" y="70.1">1</text>
<text x="267.9" y="66.6">2</text>
<text x="267.9" y="86">3</text>
<text x="267.9" y="89.5">2</text>
<text x="267.9" y="93.1">1</text>
<text x="188.8" y="98.4">1</text>
<text x="188.8" y="101.9">2</text>
<text x="188.8" y="105.4">3</text>
<text x="224" y="126.6">1</text>
<text x="224" y="130.1">2</text>
<text x="224" y="133.6">3</text>
<text x="382.1" y="185.7" transform="rotate(-90 382.1 185.7)">2</text>
<text x="385.6" y="185.7" transform="rotate(-90 385.6 185.7)">1</text>
<text x="382.1" y="214" transform="rotate(-90 382.1 214)">2</text>
<text x="385.6" y="214" transform="rotate(-90 385.6 214)">1</text>
<text x="361.3" y="264.5" transform="rotate(-90 361.3 264.5)">12</text>
<text x="375.4" y="264.5" transform="rotate(-90 375.4 264.5)">9</text>
<text x="389.5" y="264.5" transform="rotate(-90 389.5 264.5)">8</text>
<text x="403.6" y="264.5" transform="rotate(-90 403.6 264.5)">6</text>
<text x="234.6" y="274.7">1</text>
<text x="362.7" y="272.2" transform="rotate(-90 362.7 272.2)">D1</text>
<text x="376.8" y="272.2" transform="rotate(-90 376.8 272.2)">D2</text>
<text x="390.9" y="272.2" transform="rotate(-90 390.9 272.2)">D3</text>
<text x="405" y="272.2" transform="rotate(-90 405 272.2)">D4</text>
<text x="33.3" y="285.3">1</text>
<text x="359.2" y="325.5" transform="rotate(-90 359.2 325.5)">A</text>
<text x="366.2" y="325.5" transform="rotate(-90 366.2 325.5)">B</text>
<text x="373.3" y="325.5" transform="rotate(-90 373.3 325.5)">C</text>
<text x="380.3" y="325.5" transform="rotate(-90 380.3 325.5)">D</text>
<text x="387.4" y="325.5" transform="rotate(-90 387.4 325.5)">E</text>
<text x="394.4" y="325.5" transform="rotate(-90 394.4 325.5)">F</text>
<text x="401.5" y="325.5" transform="rotate(-90 401.5 325.5)">G</text>
<text x="408.6" y="325.5" transform="rotate(-90 408.6 325.5)">DP</text>
<text x="357.8" y="332.8" transform="rotate(-90 357.8 332.8)">11</text>
<text x="364.8" y="330.7" transform="rotate(-90 364.8 330.7)">7</text>
<text x="371.9" y="330.7" transform="rotate(-90 371.9 330.7)">4</text>
<text x="378.9" y="330.7" transform="rotate(-90 378.9 330.7)">2</text>
<text x="386" y="330.7" transform="rotate(-90 386 330.7)">1</text>
<text x="393" y="332.8" transform="rotate(-90 393 332.8)">10</text>
<text x="400.1" y="330.7" transform="rotate(-90 400.1 330.7)">5</text>
<text x="407.1" y="330.7" transform="rotate(-90 407.1 330.7)">3</text>
</g>
<g font-size="1.8">
<text x="345.4" y="277.9">A</text>
<text x="372.2" y="277.9">A</text>
<text x="398" y="277.9">A</text>
<text x="423" y="277.9">A</text>
<text x="336.9" y="286.7">F</text>
<text x="351.8" y="286.7">B</text>
<text x="363.7" y="286.7">F</text>
<text x="378.6" y="286.7">B</text>
<text x="389.5" y="286.7">F</text>
<text x="404.3" y="286.7">B</text>
<text x="414.5" y="286.7">F</text>
<text x="429.4" y="286.7">B</text>
<text x="343.6" y="295.6">G</text>
<text x="370.5" y="295.6">G</text>
<text x="396.2" y="295.6">G</text>
<text x="421.3" y="295.6">G</text>
<text x="335.2" y="304.4">E</text>
<text x="350" y="304.4">C</text>
<text x="362" y="304.4">E</text>
<text x="376.8" y="304.4">C</text>
<text x="387.7" y="304.4">E</text>
<text x="402.6" y="304.4">C</text>
<text x="412.8" y="304.4">E</text>
<text x="427.6" y="304.4">C</text>
<text x="341.9" y="313.2">D</text>
<text x="353.5" y="316.7">DP1</text>
<text x="368.7" y="313.2">D</text>
<text x="380.7" y="316.4">DP2</text>
<text x="394.4" y="313.2">D</text>
<text x="406.4" y="316.7">DP3</text>
<text x="419.5" y="313.2">D</text>
<text x="432.2" y="316">DP4</text>
</g>
<g font-size="1.8" fill="#00f">
<text x="274.8" y="325.6">GND</text>
<text x="275.4" y="329.1">SDA</text>
<text x="275.3" y="332.6">SCL</text>
<text x="276" y="335.9">Vcc</text>
</g>
</svg>
